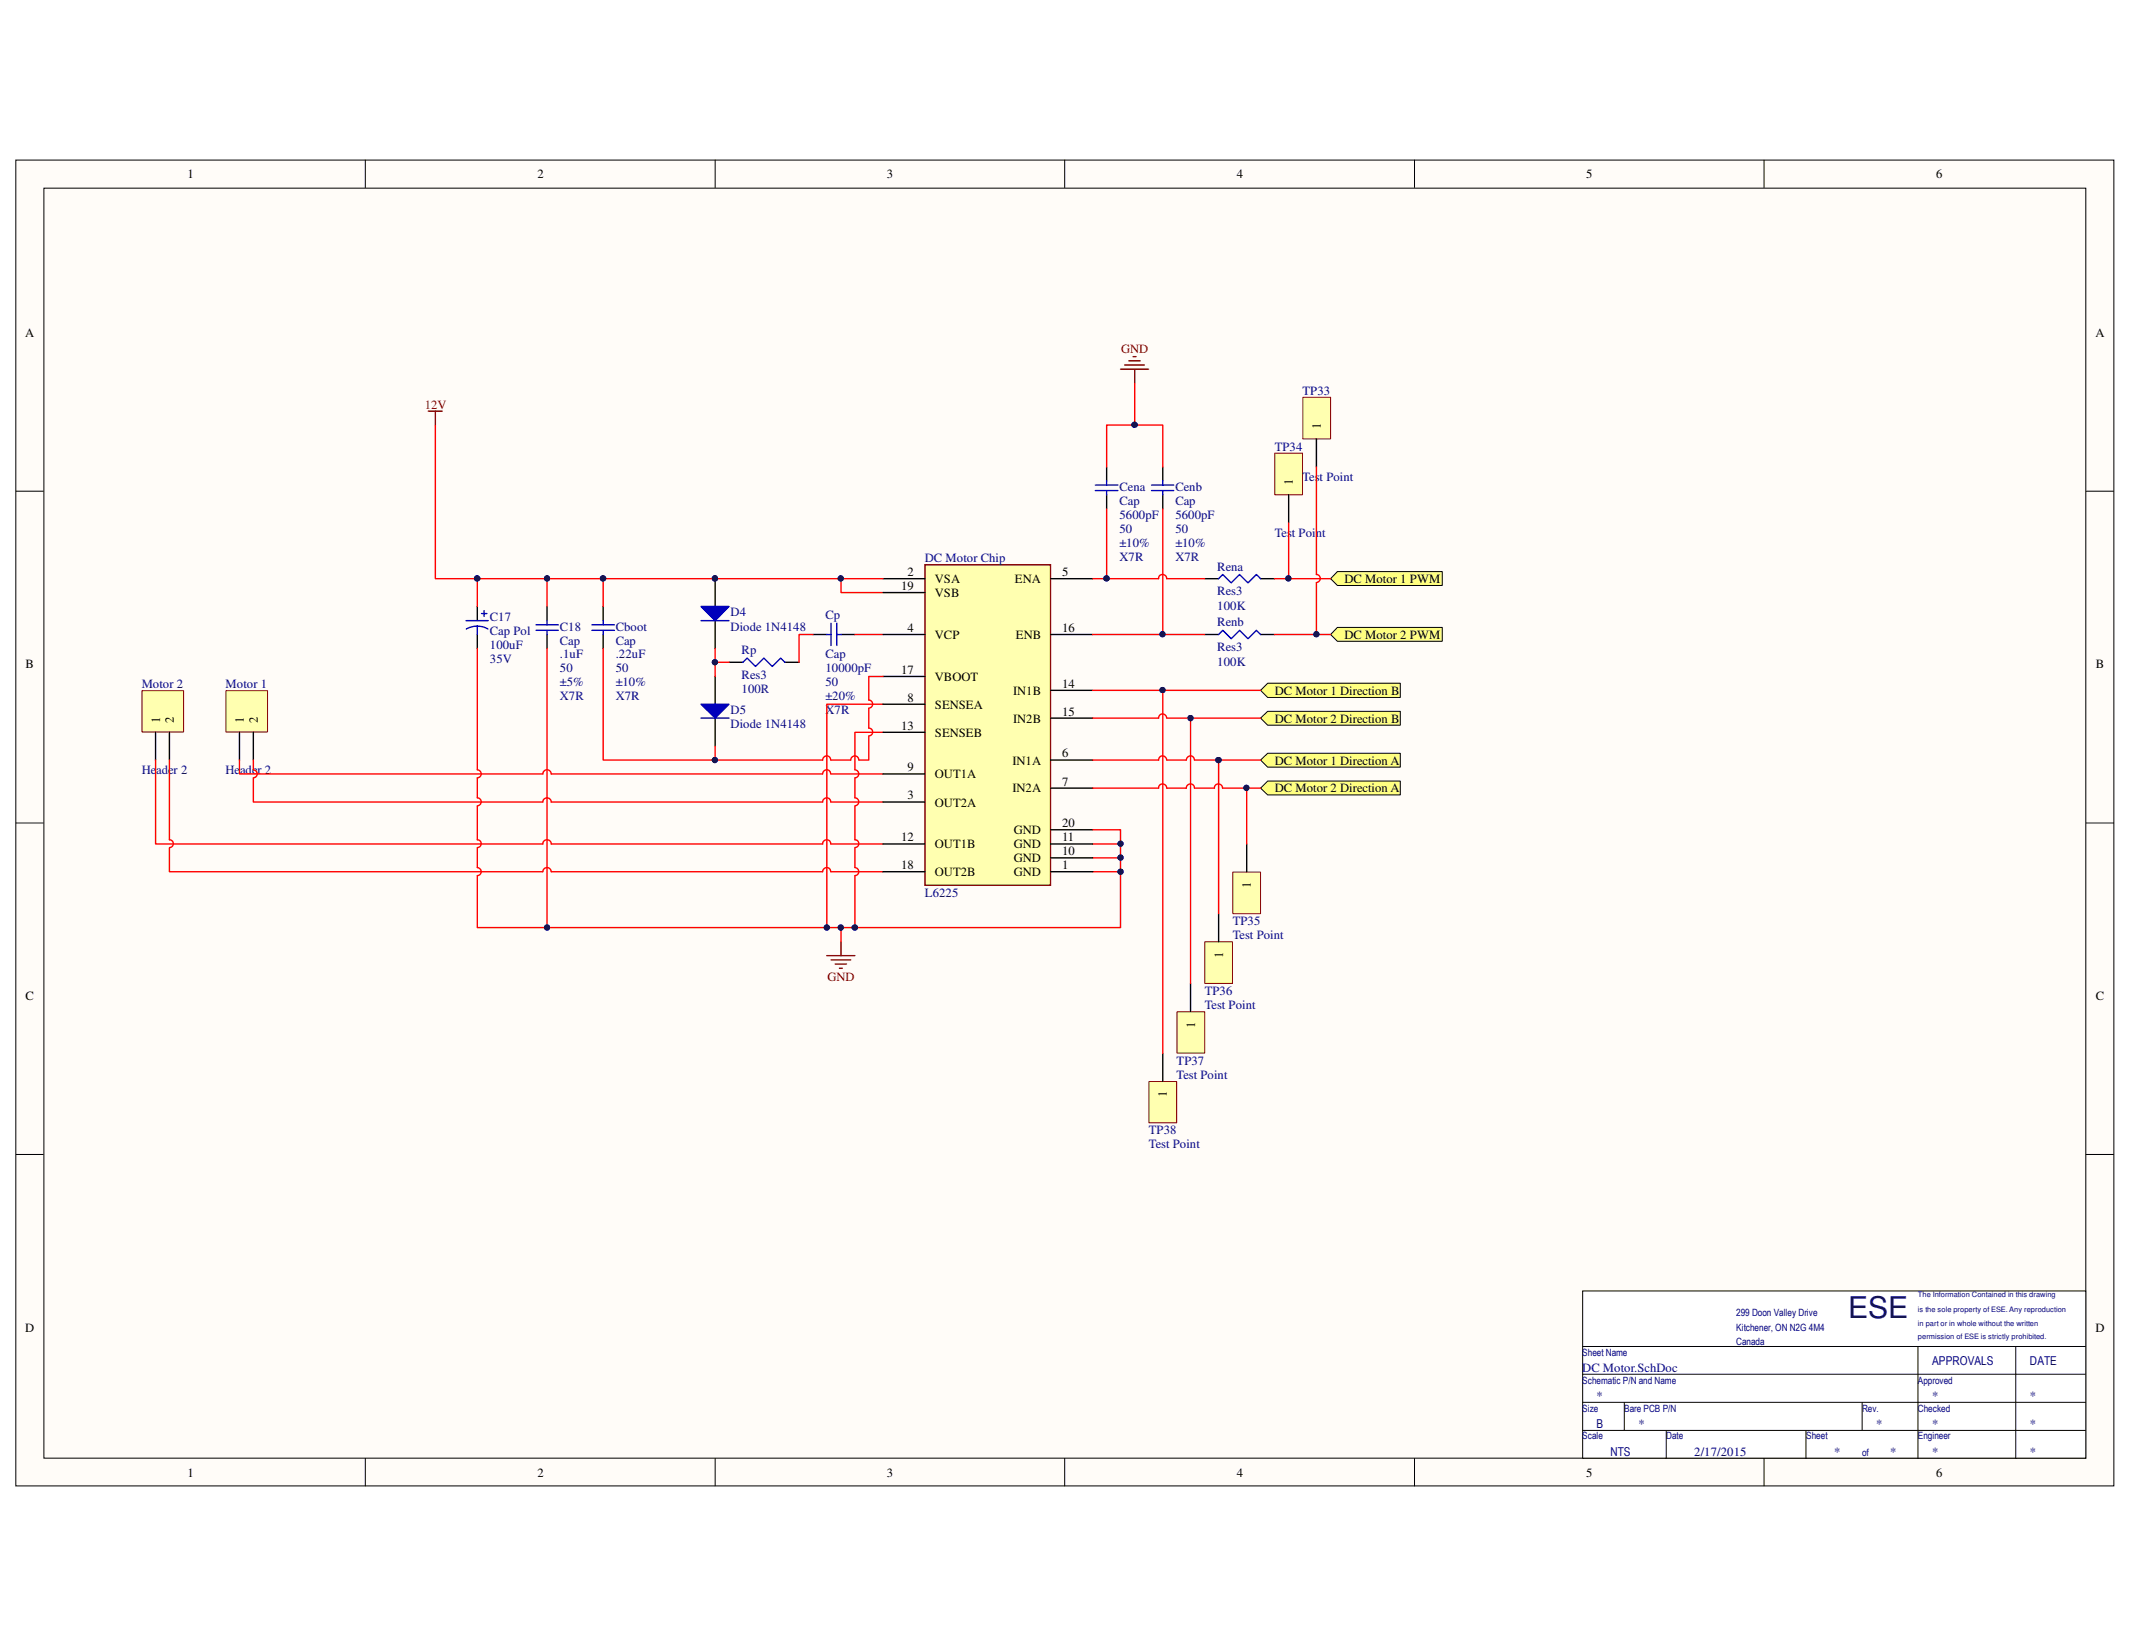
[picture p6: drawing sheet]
<svg xmlns="http://www.w3.org/2000/svg" width="279mm" height="216mm" viewBox="0 0 279 216" stroke-linecap="round" stroke-linejoin="round" font-family="sans-serif">
<path d="M2.1 21h275.2v173.9h-275.2z" fill="#fffcf8"/>
<path d="M2.1 21h275.2v173.9h-275.2z" fill="none" stroke="#000" stroke-width=".13"/>
<path d="M5.8 24.7h267.8v166.6h-267.8z" fill="#fffcf8"/>
<g fill="none" stroke="#000" stroke-width=".13">
<path d="M5.8 24.7h267.8v166.6h-267.8zM47.9 21v3.6M93.8 21v3.6M139.7 21v3.6M185.5 21v3.6M231.4 21v3.6M2.1 64.4h3.6M273.6 64.4h3.7M2.1 107.9h3.6M273.6 107.9h3.7M2.1 151.4h3.6M273.6 151.4h3.7"/>
<path d="M47.9 191.3v3.6M93.8 191.3v3.6M139.7 191.3v3.6M185.5 191.3v3.6M231.4 191.3v3.6"/>
</g>
<path d="M207.6 169.4h66v21.9h-66z" fill="#fff"/>
<path d="M207.6 176.6h66M207.6 169.3h66v22h-66zM251.6 176.6v14.7M264.4 176.6v14.7M207.6 180.3h66M207.6 183.9h66M207.6 187.6h66M213.1 183.9v3.7M218.6 187.6v3.7M236.9 187.6v3.7M244.3 183.9v3.7" fill="none" stroke="#000" stroke-width=".13"/>
<path d="M62.6 79.5v1.9M71.8 79.5v1.9M79.1 79.5v1.9M93.8 75.9v3.6M62.6 83.2v1.8M71.8 83.2v1.8M79.1 83.2v1.8" fill="none" stroke="#000" stroke-width=".18"/>
<g fill="none" stroke="#00f" stroke-width=".18">
<path d="M61.1 81.4h3M62.6 82.1a2.66 2.66 0 0 1 1.4 .4M62.6 82.1l-.7 .1-.7 .3M62.6 82.1v1.1M63.2 80.5h.7M63.5 80.1v.8M70.3 82h2.9M70.3 82.7h2.9M71.8 81.4v.6M71.8 82.7v.5M77.6 82h3M77.6 82.7h3"/>
<path d="M79.1 81.4v.6M79.1 82.7v.5"/>
</g>
<path d="M56.2 53.9h1.8M57.1 53.9v1.9" fill="none" stroke="#800000" stroke-width=".18"/>
<circle cx="93.8" cy="75.9" r=".34" fill="#000080"/>
<circle cx="93.8" cy="75.9" r=".34" fill="none" stroke="#000080" stroke-width=".13"/>
<path d="M93.8 81.4v3.6" fill="none" stroke="#000" stroke-width=".18"/>
<path d="M91.9 79.5h3.7l-1.8 1.9z" fill="#00f"/>
<path d="M91.9 79.5h3.7l-1.8 1.9zM91.9 81.4h3.7" fill="none" stroke="#00f" stroke-width=".18"/>
<circle cx="93.8" cy="75.9" r=".34" fill="#000080"/>
<circle cx="93.8" cy="75.9" r=".34" fill="none" stroke="#000080" stroke-width=".13"/>
<path d="M93.8 88.7v3.7M93.8 94.2v3.7" fill="none" stroke="#000" stroke-width=".18"/>
<path d="M91.9 92.4h3.7l-1.8 1.8z" fill="#00f"/>
<path d="M91.9 92.4h3.7l-1.8 1.8zM91.9 94.2h3.7M97.5 86.9l.5-.6 1.1 1.1 1.1-1.1 1.1 1.1 1.1-1.1 .6 .6M108.5 83.2h.5M109 81.7v3M109.8 81.7v3M109.8 83.2h.5" fill="none" stroke="#00f" stroke-width=".18"/>
<path d="M95.6 86.9h1.9M103 86.9h1.8M106.6 83.2h1.9M110.3 83.2h1.8" fill="none" stroke="#000" stroke-width=".18"/>
<path d="M108.5 125.3h3.6M109 125.9h2.6M109.6 126.4h1.4M110.1 127h.4M110.3 123.5v1.8" fill="none" stroke="#800000" stroke-width=".18"/>
<path d="M29.7 90.6h5.4v5.4h-5.4z" fill="#ffffb0"/>
<path d="M29.6 90.6h5.5v5.4h-5.5z" fill="none" stroke="#800000" stroke-width=".13"/>
<path d="M31.4 96.1v3.6M33.2 96.1v3.6" fill="none" stroke="#000" stroke-width=".18"/>
<path d="M18.7 90.6h5.4v5.4h-5.4z" fill="#ffffb0"/>
<path d="M18.6 90.6h5.5v5.4h-5.5z" fill="none" stroke="#800000" stroke-width=".13"/>
<path d="M20.4 96.1v3.6M22.2 96.1v3.6" fill="none" stroke="#000" stroke-width=".18"/>
<path d="M175.4 75h13.8v1.8h-13.8l-.9-.9z" fill-rule="evenodd" fill="#ffff80"/>
<path d="M175.4 75h13.8v1.8h-13.8l-.9-.9z" fill="none" stroke="#000" stroke-width=".13"/>
<path d="M175.4 82.3h13.8v1.8h-13.8l-.9-.9z" fill-rule="evenodd" fill="#ffff80"/>
<path d="M175.4 82.3h13.8v1.8h-13.8l-.9-.9z" fill="none" stroke="#000" stroke-width=".13"/>
<path d="M145.2 61.3v1.8M145.2 64.9v1.9M152.5 61.3v1.8M152.5 64.9v1.9M158 75.9h1.9M165.4 75.9h1.8M158 83.2h1.9M165.4 83.2h1.8" fill="none" stroke="#000" stroke-width=".18"/>
<path d="M143.7 63.6h2.9M143.7 64.3h2.9M145.2 63.1v.5M145.2 64.3v.6M151 63.6h3M151 64.3h3M152.5 63.1v.5M152.5 64.3v.6M159.9 75.9l.5-.5 1.1 1.1 1.1-1.1 1.1 1.1 1.1-1.1 .6 .5M159.9 83.2l.5-.5 1.1 1.1 1.1-1.1 1.1 1.1 1.1-1.1 .6 .5" fill="none" stroke="#00f" stroke-width=".18"/>
<path d="M147 48.4h3.7M147.5 47.9h2.6M148.1 47.3h1.5M148.6 46.8h.4M148.8 48.4v1.8" fill="none" stroke="#800000" stroke-width=".18"/>
<path d="M165.4 90.6l.9-1h17.4v1.9h-17.4z" fill-rule="evenodd" fill="#ffff80"/>
<path d="M165.4 90.6l.9-1h17.4v1.9h-17.4z" fill="none" stroke="#000" stroke-width=".13"/>
<path d="M165.4 94.2l.9-.9h17.4v1.8h-17.4z" fill-rule="evenodd" fill="#ffff80"/>
<path d="M165.4 94.2l.9-.9h17.4v1.8h-17.4z" fill="none" stroke="#000" stroke-width=".13"/>
<path d="M165.4 99.7l.9-.9h17.4v1.8h-17.4z" fill-rule="evenodd" fill="#ffff80"/>
<path d="M165.4 99.7l.9-.9h17.4v1.8h-17.4z" fill="none" stroke="#000" stroke-width=".13"/>
<path d="M165.4 103.4l.9-1h17.4v1.9h-17.4z" fill-rule="evenodd" fill="#ffff80"/>
<path d="M165.4 103.4l.9-1h17.4v1.9h-17.4z" fill="none" stroke="#000" stroke-width=".13"/>
<path d="M161.8 114.4h3.6v5.4h-3.6z" fill="#ffffb0"/>
<path d="M161.7 114.4h3.7v5.4h-3.7z" fill="none" stroke="#800000" stroke-width=".13"/>
<path d="M163.5 110.7v3.6" fill="none" stroke="#000" stroke-width=".18"/>
<path d="M158.1 123.6h3.6v5.4h-3.6z" fill="#ffffb0"/>
<path d="M158 123.5h3.7v5.5h-3.7z" fill="none" stroke="#800000" stroke-width=".13"/>
<path d="M159.9 119.8v3.7" fill="none" stroke="#000" stroke-width=".18"/>
<path d="M154.4 132.8h3.6v5.3h-3.6z" fill="#ffffb0"/>
<path d="M154.4 132.7h3.6v5.4h-3.6z" fill="none" stroke="#800000" stroke-width=".13"/>
<path d="M156.2 129v3.7" fill="none" stroke="#000" stroke-width=".18"/>
<path d="M110.3 75.9v1.8h5.5" fill="none" stroke="#f00" stroke-width=".18"/>
<circle cx="110.3" cy="75.9" r=".34" fill="#000080"/>
<circle cx="110.3" cy="75.9" r=".34" fill="none" stroke="#000080" stroke-width=".13"/>
<path d="M93.8 86.9h1.8M106.6 83.2h-1.8v3.7M112.1 83.2h3.7" fill="none" stroke="#f00" stroke-width=".18"/>
<circle cx="93.8" cy="86.9" r=".34" fill="#000080"/>
<circle cx="93.8" cy="86.9" r=".34" fill="none" stroke="#000080" stroke-width=".13"/>
<path d="M93.8 85v3.7" fill="none" stroke="#f00" stroke-width=".18"/>
<circle cx="93.8" cy="86.9" r=".34" fill="#000080"/>
<circle cx="93.8" cy="86.9" r=".34" fill="none" stroke="#000080" stroke-width=".13"/>
<path d="M93.8 97.9v1.8" fill="none" stroke="#f00" stroke-width=".18"/>
<circle cx="93.8" cy="99.7" r=".34" fill="#000080"/>
<circle cx="93.8" cy="99.7" r=".34" fill="none" stroke="#000080" stroke-width=".13"/>
<path d="M79.1 75.9v3.6" fill="none" stroke="#f00" stroke-width=".18"/>
<circle cx="79.1" cy="75.9" r=".35" fill="#000080"/>
<circle cx="79.1" cy="75.9" r=".35" fill="none" stroke="#000080" stroke-width=".13"/>
<path d="M110.3 121.7v1.8" fill="none" stroke="#f00" stroke-width=".18"/>
<circle cx="110.3" cy="121.7" r=".34" fill="#000080"/>
<circle cx="110.3" cy="121.7" r=".34" fill="none" stroke="#000080" stroke-width=".13"/>
<path d="M71.8 75.9v3.6" fill="none" stroke="#f00" stroke-width=".18"/>
<circle cx="71.8" cy="75.9" r=".34" fill="#000080"/>
<circle cx="71.8" cy="75.9" r=".34" fill="none" stroke="#000080" stroke-width=".13"/>
<path d="M62.6 75.9v3.6" fill="none" stroke="#f00" stroke-width=".18"/>
<circle cx="62.6" cy="75.9" r=".35" fill="#000080"/>
<circle cx="62.6" cy="75.9" r=".35" fill="none" stroke="#000080" stroke-width=".13"/>
<path d="M115.8 92.4h-7.3v29.3" fill="none" stroke="#f00" stroke-width=".18"/>
<circle cx="108.5" cy="121.7" r=".34" fill="#000080"/>
<circle cx="108.5" cy="121.7" r=".34" fill="none" stroke="#000080" stroke-width=".13"/>
<path d="M71.8 85v36.7" fill="none" stroke="#f00" stroke-width=".18"/>
<circle cx="71.8" cy="121.7" r=".34" fill="#000080"/>
<circle cx="71.8" cy="121.7" r=".34" fill="none" stroke="#000080" stroke-width=".13"/>
<path d="M145.2 66.8v9.1M20.4 99.7v11h50.8a.55 .55 0 0 1 .6-.5 .55 .55 0 0 1 .5 .5h35.6a.53 .53 0 0 1 .5-.5 .53 .53 0 0 1 .6 .5M22.2 99.7v10.5a.51 .51 0 0 1 .5 .5 .51 .51 0 0 1-.5 .5M31.4 99.7v1.8h39.8a.55 .55 0 0 1 .6-.5 .55 .55 0 0 1 .5 .5h35.6a.53 .53 0 0 1 .5-.5 .53 .53 0 0 1 .6 .5M33.2 99.7v1.3a.53 .53 0 0 1 .5 .5 .53 .53 0 0 1-.5 .5M22.2 111.3v3h49a.55 .55 0 0 1 .6-.5 .55 .55 0 0 1 .5 .5h35.6a.53 .53 0 0 1 .5-.5 .53 .53 0 0 1 .6 .5M33.2 102.1v3.1h38a.55 .55 0 0 1 .6-.6 .55 .55 0 0 1 .5 .6h35.6a.53 .53 0 0 1 .5-.5 .53 .53 0 0 1 .6 .5M109 101.5h6.8M109 105.2h6.8M109 110.7h6.8M109 114.3h6.8" fill="none" stroke="#f00" stroke-width=".18"/>
<circle cx="145.2" cy="75.9" r=".35" fill="#000080"/>
<circle cx="145.2" cy="75.9" r=".35" fill="none" stroke="#000080" stroke-width=".13"/>
<path d="M152.5 66.8v16.4" fill="none" stroke="#f00" stroke-width=".18"/>
<circle cx="152.5" cy="83.2" r=".34" fill="#000080"/>
<circle cx="152.5" cy="83.2" r=".34" fill="none" stroke="#000080" stroke-width=".13"/>
<path d="M167.2 83.2h7.3" fill="none" stroke="#f00" stroke-width=".18"/>
<circle cx="172.7" cy="83.2" r=".34" fill="#000080"/>
<circle cx="172.7" cy="83.2" r=".34" fill="none" stroke="#000080" stroke-width=".13"/>
<path d="M145.2 61.3v-5.5h7.3v5.5" fill="none" stroke="#f00" stroke-width=".18"/>
<circle cx="148.8" cy="55.7" r=".35" fill="#000080"/>
<circle cx="148.8" cy="55.7" r=".35" fill="none" stroke="#000080" stroke-width=".13"/>
<path d="M148.8 50.2v5.6" fill="none" stroke="#f00" stroke-width=".18"/>
<circle cx="148.8" cy="55.7" r=".35" fill="#000080"/>
<circle cx="148.8" cy="55.7" r=".35" fill="none" stroke="#000080" stroke-width=".13"/>
<path d="M115.8 96.1h-3.7v4.9a.53 .53 0 0 1 .5 .5 .53 .53 0 0 1-.5 .5M112.1 111.3v2.5a.53 .53 0 0 1 .5 .5 .53 .53 0 0 1-.5 .6M112.1 105.7v4.5a.51 .51 0 0 1 .5 .5 .51 .51 0 0 1-.5 .5M112.1 102.1v2.5a.53 .53 0 0 1 .5 .6 .53 .53 0 0 1-.5 .5M112.1 114.9v6.8" fill="none" stroke="#f00" stroke-width=".18"/>
<circle cx="112.1" cy="121.7" r=".35" fill="#000080"/>
<circle cx="112.1" cy="121.7" r=".35" fill="none" stroke="#000080" stroke-width=".13"/>
<path d="M143.3 110.7h3.7" fill="none" stroke="#f00" stroke-width=".18"/>
<circle cx="147" cy="110.7" r=".33" fill="#000080"/>
<circle cx="147" cy="110.7" r=".33" fill="none" stroke="#000080" stroke-width=".13"/>
<path d="M143.3 112.5h3.7" fill="none" stroke="#f00" stroke-width=".18"/>
<circle cx="147" cy="112.5" r=".34" fill="#000080"/>
<circle cx="147" cy="112.5" r=".34" fill="none" stroke="#000080" stroke-width=".13"/>
<path d="M143.3 114.3h3.7" fill="none" stroke="#f00" stroke-width=".18"/>
<circle cx="147" cy="114.3" r=".34" fill="#000080"/>
<circle cx="147" cy="114.3" r=".34" fill="none" stroke="#000080" stroke-width=".13"/>
<path d="M150.7 141.9h3.6v5.4h-3.6z" fill="#ffffb0"/>
<path d="M150.7 141.9h3.6v5.4h-3.6z" fill="none" stroke="#800000" stroke-width=".13"/>
<path d="M152.5 138.2v3.6" fill="none" stroke="#000" stroke-width=".18"/>
<path d="M167.3 59.5h3.6v5.4h-3.6z" fill="#ffffb0"/>
<path d="M167.2 59.4h3.7v5.5h-3.7z" fill="none" stroke="#800000" stroke-width=".13"/>
<path d="M169 64.9v3.7" fill="none" stroke="#000" stroke-width=".18"/>
<path d="M170.9 52.2h3.6v5.4h-3.6z" fill="#ffffb0"/>
<path d="M170.9 52.1h3.6v5.5h-3.6z" fill="none" stroke="#800000" stroke-width=".13"/>
<path d="M172.7 57.6v3.7" fill="none" stroke="#000" stroke-width=".18"/>
<path d="M169 68.6v7.3" fill="none" stroke="#f00" stroke-width=".18"/>
<circle cx="169" cy="75.9" r=".34" fill="#000080"/>
<circle cx="169" cy="75.9" r=".34" fill="none" stroke="#000080" stroke-width=".13"/>
<path d="M163.5 103.4v7.3" fill="none" stroke="#f00" stroke-width=".18"/>
<circle cx="163.5" cy="103.3" r=".33" fill="#000080"/>
<circle cx="163.5" cy="103.3" r=".33" fill="none" stroke="#000080" stroke-width=".13"/>
<path d="M159.9 99.7v20.1" fill="none" stroke="#f00" stroke-width=".18"/>
<circle cx="159.8" cy="99.7" r=".35" fill="#000080"/>
<circle cx="159.8" cy="99.7" r=".35" fill="none" stroke="#000080" stroke-width=".13"/>
<path d="M156.2 94.2v34.8" fill="none" stroke="#f00" stroke-width=".18"/>
<circle cx="156.2" cy="94.2" r=".34" fill="#000080"/>
<circle cx="156.2" cy="94.2" r=".34" fill="none" stroke="#000080" stroke-width=".13"/>
<path d="M152.5 90.6v47.6" fill="none" stroke="#f00" stroke-width=".18"/>
<circle cx="152.5" cy="90.5" r=".34" fill="#000080"/>
<circle cx="152.5" cy="90.5" r=".34" fill="none" stroke="#000080" stroke-width=".13"/>
<path d="M121.3 74.1h16.5v42h-16.5z" fill-rule="evenodd" fill="#ffffb0"/>
<path d="M121.3 74.1h16.5v42h-16.5z" fill="none" stroke="#800000" stroke-width=".18"/>
<g fill="none" stroke="#000" stroke-width=".18">
<path d="M115.8 75.9h5.5M115.8 77.7h5.5M137.8 75.9h5.5M115.8 83.2h5.5M115.8 88.7h5.5M115.8 92.4h5.5M115.8 96.1h5.5M137.8 83.2h5.5M137.8 90.6h5.5M137.8 94.2h5.5M137.8 99.7h5.5M115.8 101.5h5.5"/>
<path d="M115.8 105.2h5.5M115.8 110.7h5.5M115.8 114.3h5.5M137.8 110.7h5.5M137.8 114.3h5.5M137.8 103.4h5.5M137.8 108.8h5.5M137.8 112.5h5.5"/>
</g>
<path d="M57.1 55.8v20.1h58.7" fill="none" stroke="#f00" stroke-width=".18"/>
<circle cx="62.6" cy="75.9" r=".35" fill="#000080"/>
<circle cx="62.6" cy="75.9" r=".35" fill="none" stroke="#000080" stroke-width=".13"/>
<circle cx="71.8" cy="75.9" r=".34" fill="#000080"/>
<circle cx="71.8" cy="75.9" r=".34" fill="none" stroke="#000080" stroke-width=".13"/>
<circle cx="79.1" cy="75.9" r=".35" fill="#000080"/>
<circle cx="79.1" cy="75.9" r=".35" fill="none" stroke="#000080" stroke-width=".13"/>
<circle cx="93.8" cy="75.9" r=".34" fill="#000080"/>
<circle cx="93.8" cy="75.9" r=".34" fill="none" stroke="#000080" stroke-width=".13"/>
<circle cx="110.3" cy="75.9" r=".34" fill="#000080"/>
<circle cx="110.3" cy="75.9" r=".34" fill="none" stroke="#000080" stroke-width=".13"/>
<path d="M62.6 85v16a.53 .53 0 0 1 .5 .5 .53 .53 0 0 1-.5 .5M62.6 102.1v2.5a.53 .53 0 0 1 .5 .6 .53 .53 0 0 1-.5 .5M62.6 105.7v4.5a.51 .51 0 0 1 .5 .5 .51 .51 0 0 1-.5 .5M62.6 111.3v2.5a.53 .53 0 0 1 .5 .5 .53 .53 0 0 1-.5 .6M143.3 108.8h3.7v12.9h-84.4v-6.8" fill="none" stroke="#f00" stroke-width=".18"/>
<circle cx="71.8" cy="121.7" r=".34" fill="#000080"/>
<circle cx="71.8" cy="121.7" r=".34" fill="none" stroke="#000080" stroke-width=".13"/>
<circle cx="108.5" cy="121.7" r=".34" fill="#000080"/>
<circle cx="108.5" cy="121.7" r=".34" fill="none" stroke="#000080" stroke-width=".13"/>
<circle cx="110.3" cy="121.7" r=".34" fill="#000080"/>
<circle cx="110.3" cy="121.7" r=".34" fill="none" stroke="#000080" stroke-width=".13"/>
<circle cx="112.1" cy="121.7" r=".35" fill="#000080"/>
<circle cx="112.1" cy="121.7" r=".35" fill="none" stroke="#000080" stroke-width=".13"/>
<circle cx="147" cy="114.3" r=".34" fill="#000080"/>
<circle cx="147" cy="114.3" r=".34" fill="none" stroke="#000080" stroke-width=".13"/>
<circle cx="147" cy="112.5" r=".34" fill="#000080"/>
<circle cx="147" cy="112.5" r=".34" fill="none" stroke="#000080" stroke-width=".13"/>
<circle cx="147" cy="110.7" r=".33" fill="#000080"/>
<circle cx="147" cy="110.7" r=".33" fill="none" stroke="#000080" stroke-width=".13"/>
<path d="M79.1 85v14.7h28.8a.53 .53 0 0 1 .5-.6 .53 .53 0 0 1 .6 .6M109 99.7h2.6a.53 .53 0 0 1 .5-.6 .53 .53 0 0 1 .5 .6M114 96.6v3.1h-1.3M114 92.9v2.6a.51 .51 0 0 1 .5 .5 .51 .51 0 0 1-.5 .5M115.8 88.7h-1.8v3.1a.53 .53 0 0 1 .5 .6 .53 .53 0 0 1-.5 .5" fill="none" stroke="#f00" stroke-width=".18"/>
<circle cx="93.8" cy="99.7" r=".34" fill="#000080"/>
<circle cx="93.8" cy="99.7" r=".34" fill="none" stroke="#000080" stroke-width=".13"/>
<path d="M143.3 83.2h14.7" fill="none" stroke="#f00" stroke-width=".18"/>
<circle cx="152.5" cy="83.2" r=".34" fill="#000080"/>
<circle cx="152.5" cy="83.2" r=".34" fill="none" stroke="#000080" stroke-width=".13"/>
<path d="M143.3 75.9h8.7a.53 .53 0 0 1 .5-.5 .53 .53 0 0 1 .5 .5M153.1 75.9h4.9" fill="none" stroke="#f00" stroke-width=".18"/>
<circle cx="145.2" cy="75.9" r=".35" fill="#000080"/>
<circle cx="145.2" cy="75.9" r=".35" fill="none" stroke="#000080" stroke-width=".13"/>
<path d="M143.3 90.6h22.1" fill="none" stroke="#f00" stroke-width=".18"/>
<circle cx="152.5" cy="90.5" r=".34" fill="#000080"/>
<circle cx="152.5" cy="90.5" r=".34" fill="none" stroke="#000080" stroke-width=".13"/>
<path d="M143.3 94.2h8.7a.53 .53 0 0 1 .5-.6 .53 .53 0 0 1 .5 .6M153.1 94.2h12.3" fill="none" stroke="#f00" stroke-width=".18"/>
<circle cx="156.2" cy="94.2" r=".34" fill="#000080"/>
<circle cx="156.2" cy="94.2" r=".34" fill="none" stroke="#000080" stroke-width=".13"/>
<path d="M143.3 99.7h8.7a.53 .53 0 0 1 .5-.6 .53 .53 0 0 1 .5 .6M153.1 99.7h2.5a.53 .53 0 0 1 .5-.6 .53 .53 0 0 1 .6 .6M156.7 99.7h8.7" fill="none" stroke="#f00" stroke-width=".18"/>
<circle cx="159.8" cy="99.7" r=".35" fill="#000080"/>
<circle cx="159.8" cy="99.7" r=".35" fill="none" stroke="#000080" stroke-width=".13"/>
<path d="M143.3 103.4h8.7a.53 .53 0 0 1 .5-.6 .53 .53 0 0 1 .5 .6M153.1 103.4h2.5a.53 .53 0 0 1 .5-.6 .53 .53 0 0 1 .6 .6M156.7 103.4h2.6a.53 .53 0 0 1 .5-.6 .53 .53 0 0 1 .6 .6M160.4 103.4h5" fill="none" stroke="#f00" stroke-width=".18"/>
<circle cx="163.5" cy="103.3" r=".33" fill="#000080"/>
<circle cx="163.5" cy="103.3" r=".33" fill="none" stroke="#000080" stroke-width=".13"/>
<path d="M167.2 75.9h7.3" fill="none" stroke="#f00" stroke-width=".18"/>
<circle cx="169" cy="75.9" r=".34" fill="#000080"/>
<circle cx="169" cy="75.9" r=".34" fill="none" stroke="#000080" stroke-width=".13"/>
<path d="M172.7 61.3v14.1a.53 .53 0 0 1 .5 .5 .53 .53 0 0 1-.5 .5M172.7 76.5v6.7" fill="none" stroke="#f00" stroke-width=".18"/>
<circle cx="172.7" cy="83.2" r=".34" fill="#000080"/>
<circle cx="172.7" cy="83.2" r=".34" fill="none" stroke="#000080" stroke-width=".13"/>
<text font-size="3.9" fill="#000080" x="242.4" y="172.8">ESE</text>
<g font-size="1.7">
<text x="24.6" y="23.4">1</text>
<text x="70.5" y="23.4">2</text>
<text x="116.3" y="23.4">3</text>
<text x="162.2" y="23.4">4</text>
<text x="208.1" y="23.4">5</text>
<text x="254" y="23.4">6</text>
<text x="3.3" y="44.2">A</text>
<text x="274.9" y="44.2">A</text>
<text x="173.3" y="56.3" transform="rotate(-90 173.3 56.3)">1</text>
<text x="169.6" y="63.6" transform="rotate(-90 169.6 63.6)">1</text>
<text x="118.2" y="77.4">19</text>
<text x="119" y="75.6">2</text>
<text x="122.6" y="76.5">VSA</text>
<text x="133.1" y="76.5">ENA</text>
<text x="139.3" y="75.6">5</text>
<text x="176.4" y="76.5">DC Motor 1 PWM</text>
<text x="119" y="82.9">4</text>
<text x="122.6" y="78.3">VSB</text>
<text x="122.6" y="83.8">VCP</text>
<text x="133.3" y="83.8">ENB</text>
<text x="139.3" y="82.9">16</text>
<text x="176.4" y="83.8">DC Motor 2 PWM</text>
<text x="3.3" y="87.7">B</text>
<text x="118.2" y="88.4">17</text>
<text x="122.6" y="89.3">VBOOT</text>
<text x="274.9" y="87.7">B</text>
<text x="21" y="94.8" transform="rotate(-90 21 94.8)">1</text>
<text x="22.8" y="94.8" transform="rotate(-90 22.8 94.8)">2</text>
<text x="32" y="94.8" transform="rotate(-90 32 94.8)">1</text>
<text x="33.8" y="94.8" transform="rotate(-90 33.8 94.8)">2</text>
<text x="118.2" y="95.7">13</text>
<text x="119" y="92">8</text>
<text x="122.6" y="93">SENSEA</text>
<text x="132.9" y="91.1">IN1B</text>
<text x="132.9" y="94.8">IN2B</text>
<text x="139.3" y="90.2">14</text>
<text x="139.3" y="93.9">15</text>
<text x="167.2" y="91.1">DC Motor 1 Direction B</text>
<text x="167.2" y="94.8">DC Motor 2 Direction B</text>
<text x="119" y="101.2">9</text>
<text x="122.6" y="96.6">SENSEB</text>
<text x="132.8" y="100.3">IN1A</text>
<text x="139.3" y="99.4">6</text>
<text x="167.2" y="100.3">DC Motor 1 Direction A</text>
<text x="119" y="104.9">3</text>
<text x="122.6" y="102.1">OUT1A</text>
<text x="122.6" y="105.8">OUT2A</text>
<text x="132.8" y="103.9">IN2A</text>
<text x="139.3" y="103">7</text>
<text x="167.2" y="103.9">DC Motor 2 Direction A</text>
<text x="118.2" y="110.4">12</text>
<text x="122.6" y="111.3">OUT1B</text>
<text x="133" y="109.4">GND</text>
<text x="133" y="111.3">GND</text>
<text x="133" y="113.1">GND</text>
<text x="139.3" y="108.5">20</text>
<text x="139.3" y="110.4">11</text>
<text x="139.3" y="112.2">10</text>
<text x="118.2" y="114">18</text>
<text x="122.6" y="114.9">OUT2B</text>
<text x="133" y="114.9">GND</text>
<text x="139.3" y="114">1</text>
<text x="164.1" y="116.5" transform="rotate(-90 164.1 116.5)">1</text>
<text x="160.4" y="125.6" transform="rotate(-90 160.4 125.6)">1</text>
<text x="3.3" y="131.2">C</text>
<text x="274.9" y="131.2">C</text>
<text x="156.8" y="134.8" transform="rotate(-90 156.8 134.8)">1</text>
<text x="153.1" y="143.9" transform="rotate(-90 153.1 143.9)">1</text>
<text x="3.3" y="174.7">D</text>
<text x="274.9" y="174.7">D</text>
<text x="24.6" y="193.7">1</text>
<text x="70.5" y="193.7">2</text>
<text x="116.3" y="193.7">3</text>
<text x="162.2" y="193.7">4</text>
<text x="208.1" y="193.7">5</text>
<text x="254" y="193.7">6</text>
</g>
<g font-size="1.7" fill="#800000">
<text x="147.1" y="46.3">GND</text>
<text x="55.7" y="53.6">12V</text>
<text x="108.5" y="128.7">GND</text>
</g>
<g font-size="1.7" fill="#000080">
<text x="170.9" y="51.8">TP33</text>
<text x="167.2" y="59.1">TP34</text>
<text x="146.9" y="64.4">Cena</text>
<text x="154.2" y="64.4">Cenb</text>
<text x="170.9" y="63.1">Test Point</text>
<text x="146.9" y="66.2">Cap</text>
<text x="146.9" y="68">5600pF</text>
<text x="146.9" y="69.9">50</text>
<text x="146.9" y="71.7">±10%</text>
<text x="154.2" y="68">5600pF</text>
<text x="154.2" y="69.9">50</text>
<text x="154.2" y="71.7">±10%</text>
<text x="154.2" y="66.2">Cap</text>
<text x="167.2" y="70.4">Test Point</text>
<text x="121.3" y="73.7">DC Motor Chip</text>
<text x="146.9" y="73.5">X7R</text>
<text x="154.2" y="73.5">X7R</text>
<text x="159.7" y="74.8">Rena</text>
<text x="64.3" y="81.4">C17</text>
<text x="64.3" y="83.3">Cap Pol</text>
<text x="73.4" y="82.7">C18</text>
<text x="80.8" y="82.7">Cboot</text>
<text x="95.8" y="80.9">D4</text>
<text x="95.8" y="82.7">Diode 1N4148</text>
<text x="108.3" y="81.2">Cp</text>
<text x="159.7" y="80">100K</text>
<text x="159.7" y="78.1">Res3</text>
<text x="159.7" y="82.2">Renb</text>
<text x="64.3" y="85.1">100uF</text>
<text x="64.3" y="86.9">35V</text>
<text x="73.4" y="86.4">.1uF</text>
<text x="73.4" y="88.2">50</text>
<text x="73.4" y="84.5">Cap</text>
<text x="80.8" y="86.4">.22uF</text>
<text x="80.8" y="88.2">50</text>
<text x="80.8" y="84.5">Cap</text>
<text x="97.3" y="85.8">Rp</text>
<text x="97.3" y="89.1">Res3</text>
<text x="108.3" y="88.2">10000pF</text>
<text x="108.3" y="86.4">Cap</text>
<text x="159.7" y="87.3">100K</text>
<text x="159.7" y="85.4">Res3</text>
<text x="18.6" y="90.2">Motor 2</text>
<text x="29.6" y="90.2">Motor 1</text>
<text x="73.4" y="90">±5%</text>
<text x="73.4" y="91.9">X7R</text>
<text x="80.8" y="90">±10%</text>
<text x="80.8" y="91.9">X7R</text>
<text x="95.8" y="93.7">D5</text>
<text x="95.8" y="95.5">Diode 1N4148</text>
<text x="97.3" y="90.9">100R</text>
<text x="108.3" y="90">50</text>
<text x="108.3" y="91.9">±20%</text>
<text x="108.3" y="93.7">X7R</text>
<text x="18.6" y="101.6">Header 2</text>
<text x="29.6" y="101.6">Header 2</text>
<text x="121.3" y="117.7">L6225</text>
<text x="161.7" y="121.3">TP35</text>
<text x="161.7" y="123.2">Test Point</text>
<text x="158" y="130.5">TP36</text>
<text x="158" y="132.3">Test Point</text>
<text x="154.3" y="139.7">TP37</text>
<text x="154.3" y="141.5">Test Point</text>
<text x="150.7" y="148.8">TP38</text>
<text x="150.7" y="150.6">Test Point</text>
<text x="207.6" y="179.9">DC Motor.SchDoc</text>
<text x="209.4" y="183.6">*</text>
<text x="253.4" y="183.6">*</text>
<text x="266.3" y="183.6">*</text>
<text x="214.9" y="187.3">*</text>
<text x="222.3" y="190.9">2/17/2015</text>
<text x="240.6" y="190.9">*</text>
<text x="246.1" y="187.3">*</text>
<text x="247.9" y="190.9">*</text>
<text x="253.4" y="190.9">*</text>
<text x="253.4" y="187.3">*</text>
<text x="266.3" y="190.9">*</text>
<text x="266.3" y="187.3">*</text>
</g>
<g font-size="1.6" fill="#000080">
<text x="253.4" y="179">APPROVALS</text>
<text x="266.3" y="179">DATE</text>
<text x="209.4" y="187.3">B</text>
<text x="211.2" y="190.9">NTS</text>
</g>
<g font-size="1.3" fill="#000080">
<text x="227.8" y="172.7">299 Doon Valley Drive</text>
<text x="207.6" y="177.8">Sheet Name</text>
<text x="227.8" y="174.5">Kitchener, ON N2G 4M4</text>
<text x="227.8" y="176.4">Canada</text>
<text x="207.6" y="181.5">Schematic P/N and Name</text>
<text x="207.6" y="185.2">Size</text>
<text x="213.1" y="185.2">Bare PCB P/N</text>
<text x="244.3" y="185.2">Rev.</text>
<text x="251.6" y="181.5">Approved</text>
<text x="251.6" y="185.2">Checked</text>
<text x="207.6" y="188.8">Scale</text>
<text x="218.6" y="188.8">Date</text>
<text x="236.9" y="188.8">Sheet</text>
<text x="244.3" y="191">of</text>
<text x="251.6" y="188.8">Engineer</text>
</g>
<g font-size="1" fill="#000080">
<text x="251.6" y="172">is the sole property of ESE. Any reproduction</text>
<text x="251.6" y="170.2">The Information Contained in this drawing</text>
<text x="251.6" y="173.9">in part or in whole without the written</text>
<text x="251.6" y="175.7">permission of ESE is strictly prohibited.</text>
</g>
</svg>
